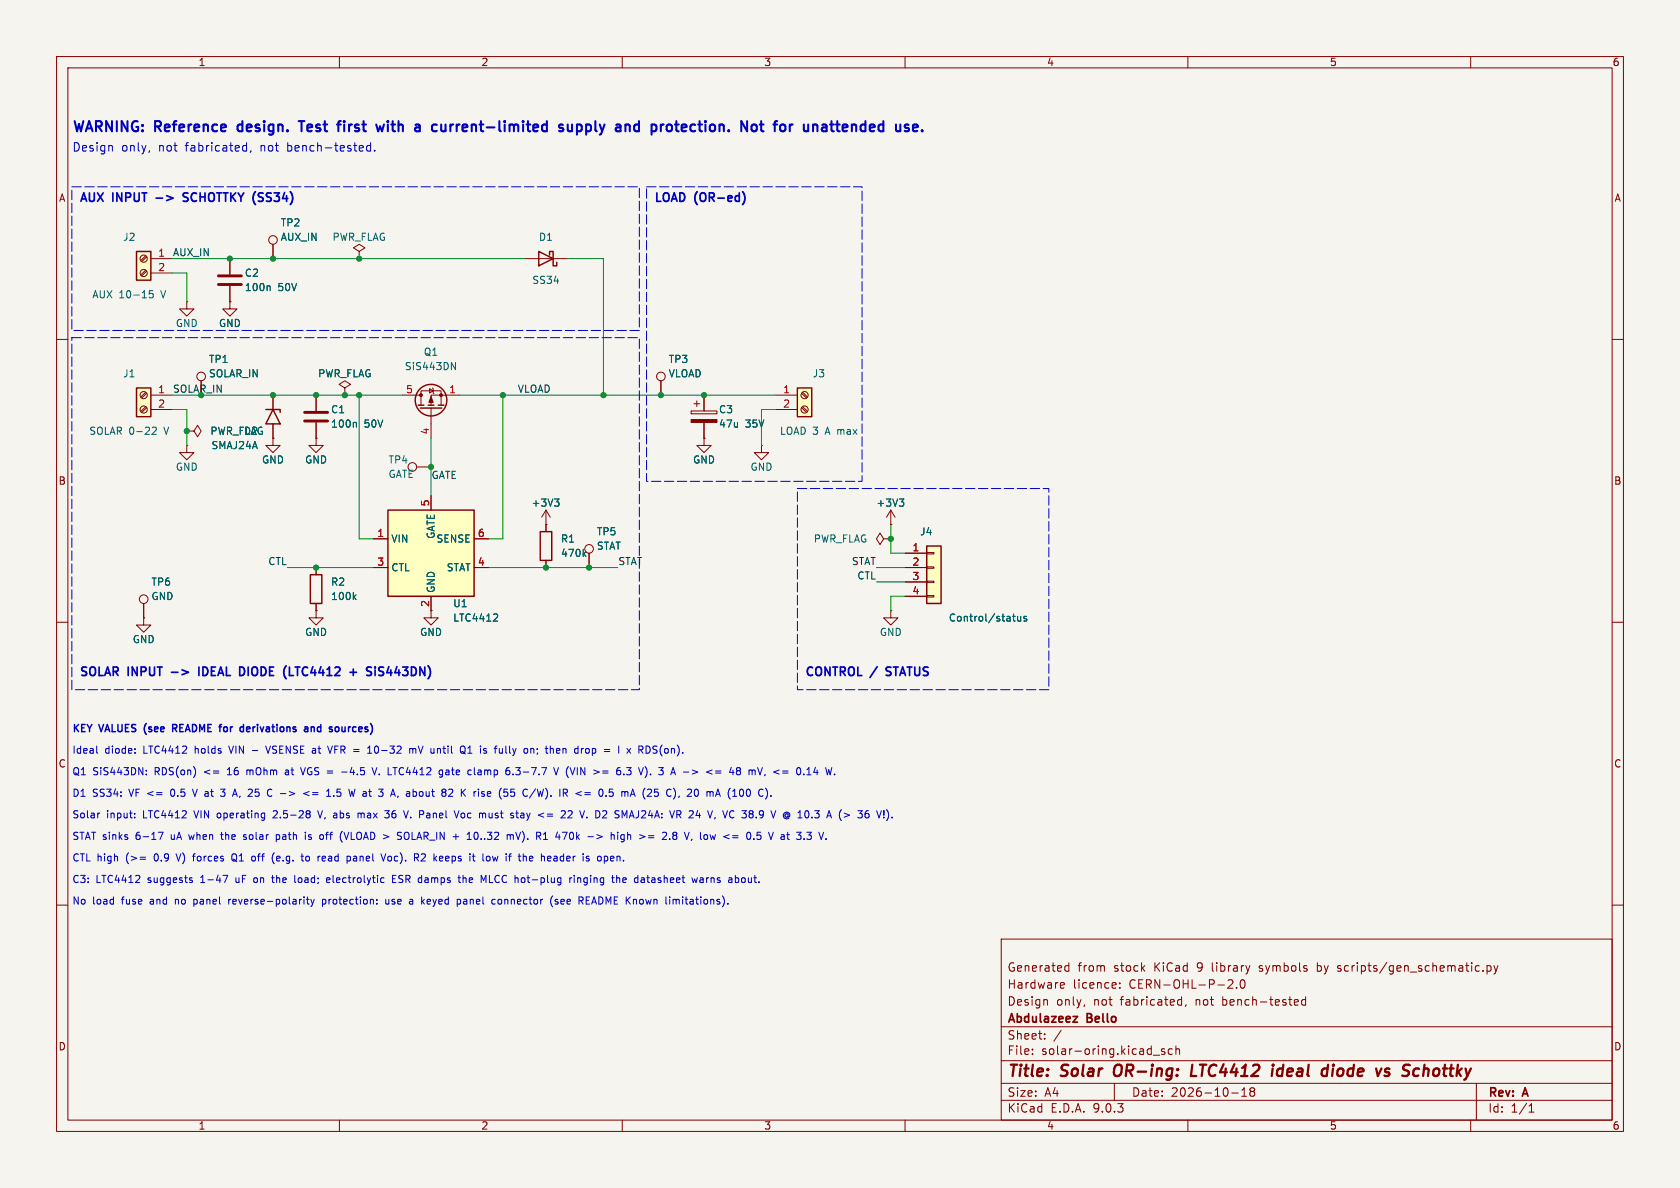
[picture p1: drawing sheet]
<svg xmlns="http://www.w3.org/2000/svg" width="297mm" height="210mm" viewBox="0 0 297 210" stroke-linecap="round" stroke-linejoin="round" font-family="sans-serif">
<path d="M0 0h297v210h-297z" fill="#f5f4ef" stroke="#f5f4ef" stroke-width=".18"/>
<g fill="none" stroke="#840000" stroke-width=".18">
<path d="M10 10h277v190h-277zM12 12h273v186h-273zM60 10v2M110 10v2M160 10v2M210 10v2M260 10v2M92.7 45.7h7.6M10 60h2M55.9 69.9v2.7M55.9 74.7v2.8M61 68.6l1-.7-1-.6-1.1 .6 1.1 .7v1.3"/>
<path d="M61 69.9h.1M122.2 72.6h4.5v.6h-4.5zM122.7 71.4h1M123.2 70.9v1M124.5 69.9v2.7M124.5 74.7v2.8M285 60h2M73.7 82.6h2.5M10 110h2M285 110h2M10 160h2M177 166h108v32h-108z"/>
<path d="M185 176.7l.2 .2v.8M187.7 173.7l.4 .1 .1 .3-.7 .1M188.1 174.6l-.4 .1M188.4 171.6h.6M188.4 170.8h.6M189 170.2v1.5M191.7 177.6v.2M197.2 173.8l.1 .3-.7 .1M198 174.6v.1M198 173.8v.1M208.5 176.7l.4 .1M208.9 176.2v1.5"/>
<path d="M208.9 177.6l-.4 .1M209.7 177.6l-.2 .3M217.1 173.3l.6-.1 .2 .1 .1 .3-1 1.1h1M218.6 174.6v.1M219.4 173.3l.2-.1a.81 .81 0 0 1 .6 .6 .81 .81 0 0 1-.3 .8l-.2 .1a.81 .81 0 0 1-.3-1.4zM229 176.7l.5 .1v.3l-.7 .1M229.5 177.6l-.5 .1M230.8 176.8l-.4-.1-.3 .3v.4l.1 .2h.6M230.8 176.2v1.5M232.9 170.2v1.5M232.9 171.6l.1 .1M233 170.7l-.1 .1"/>
<path d="M236.5 171.6l.4 .1M236.7 170.7l-.2 .2 .2 .3M261.4 170.7l.1 .1M261.5 171.6l-.1 .1M262.2 171.6v.1M262.9 170.8l.4-.1 .3 .3v.4l-.1 .2h-.6M262.9 170.7v1.5M264.1 170.7l.4 1M264.5 171.7l-.2 .4-.2 .1M264.8 170.7l-.3 1M285 160h2M60 198v2"/>
<path d="M110 198v2M160 198v2M177 194.5h108M177 191.5h108M177 187.5h108M177 181.5h108M182.5 186.3v.1M182.5 185.5v.1M184.7 183.6v.1M184.7 182.8v.1M187.6 182.1l-1.3 2M197 191.5v3"/>
<path d="M203.9 186.5h1.1M205.9 185.5l-.4-.1-.2 .2 .1 .2 .5 .2v.3h-.6M207.2 185.5l-.4-.1-.3 .3v.4l.2 .2h.5M207.9 185.5l.2-.1 .4 .1v.9M207.9 184.9v1.5M210 198v2M217.7 193.2h1.2M219.5 193.8h.9M219.5 192.7l.5-.4v1.5M221.2 192.9l-.2 .3v.5l.2 .1 .5-.1 .1-.2-.1-.4-.2-.2M221.2 192.9l-.2-.2 .2-.4 .5 .1 .1 .2-.3 .3M221.2 192.9h.3"/>
<path d="M260 198v2M261 191.5v6.5M270.3 196.6h.9M270.3 195.5l.4-.4v1.5"/>
<circle cx="72.9" cy="82.5" r=".76"/>
</g>
<g fill="none" stroke="#840000" stroke-width=".4">
<path d="M197.1 188.5a1.5 1.5 0 0 0 0 1.6M210.8 188.2l-.3 2h1M225 188.9l-.2 1.3M225.1 188.2l-.1 .1 .1 .1M225.1 188.2l.1 .1-.1 .1M225.1 188.2v.2M226.6 188.9a.66 .66 0 0 0-.8 .4l-.1 .5 .2 .3 .2 .1 .5-.1M235.7 188.9l-.2 1.3M235.7 188.2v.2M235.7 188.2l-.1 .1 .1 .1M235.7 188.2l.1 .1-.1 .1M245.2 188.9l.4 .1"/>
<path d="M245.4 189.5l.2 .1v.3l-.3 .3M249.3 188.3a.85 .85 0 0 0-1.1 .1l-.1 .2M251.8 188.2l-.2 2M252.3 188.9l-.6 .2"/>
</g>
<path d="M189.7 179.7h.8l-.8 1h.8" fill="none" stroke="#840000" stroke-width=".3"/>
<path d="M53.8 72.9h4.1M53.8 74.4h4.1" fill="none" stroke="#840000" stroke-width=".51"/>
<path d="M62.8 74.7l.2 .1v.7" fill="none" stroke="#006464" stroke-width=".18"/>
<path d="M122.2 74.2h4.5v.5h-4.5z" fill="#840000" stroke="#840000" stroke-width=".18"/>
<path d="M95.2 44.5l2.6 1.2-2.6 1.3zM97.2 45.1v-.6h.6v2.5h.6v-.6" fill="none" stroke="#840000" stroke-width=".25"/>
<path d="M163.8 96.5h2.6v10.2h-2.6z" fill="#ffffc2"/>
<path d="M163.8 96.5h2.6v10.2h-2.6z" fill="none" stroke="#840000" stroke-width=".25"/>
<path d="M157.5 92.7h.1M157.5 90.2l-.8 1.2M157.5 90.2l.7 1.2M157.5 90.2v2.5M160 97.8h3.8M163.8 97.7h1.3v.2h-1.3zM160 100.3h3.8M160 102.9h3.8M160 105.4h3.8M163.8 100.2h1.3v.3h-1.3zM163.8 102.7h1.3v.3h-1.3zM163.8 105.3h1.3v.2h-1.3z" fill="none" stroke="#840000" stroke-width=".18"/>
<path d="M159 88.2h.8l-.4 .5M159.5 88.7l.3 .2v.3l-.3 .3M179 109h.5M179.2 108.5v1.1l.3 .2M179.9 109l.1 .7 .3 .1 .2-.1M180.5 109v.8M181.5 109h-.3l-.2 .1 .1 .2 .4 .1v.3h-.5" fill="none" stroke="#006464" stroke-width=".18"/>
<path d="M24.1 44.5h2.6v5h-2.6z" fill="#ffffc2"/>
<path d="M24.1 44.5h2.6v5h-2.6zM47 72.4h2.5v.5M48.3 72.4l1.2 2.5h-2.5zM95.5 94h2v5.1h-2z" fill="none" stroke="#840000" stroke-width=".25"/>
<g fill="none" stroke="#840000" stroke-width=".18">
<path d="M25.8 45.2l-.9 .9M25.8 47.8l-.9 .8M25.9 45.4l-.8 .8M25.9 47.9l-.8 .9M26.7 45.7h3.8M26.7 48.3h3.8M33 53.3v1.3h1.3l-1.3 1.3-1.3-1.3h1.3M33 53.3h.1M40.6 53.3v1.3h1.3l-1.3 1.3-1.2-1.3h1.2M40.6 53.3h.1M40.6 45.7v2.8M40.6 50.5v2.8"/>
<path d="M33 76.2h1.3l.6-1 .7 1-.7 1-.6-1M33 76.2h.1M33 78.7v1.3h1.3l-1.3 1.3-1.3-1.3h1.3M33 78.7h.1M35.6 67.3v2.6M48.3 77.5v1.2h1.2l-1.2 1.3-1.3-1.3h1.3M48.3 77.5h.1M48.3 69.9v2.5M48.3 74.9v2.6M55.9 77.5v1.2h1.2l-1.2 1.3-1.3-1.3h1.3M55.9 77.5h.1M124.5 77.5v1.2h1.2l-1.2 1.3-1.3-1.3h1.3"/>
<path d="M124.5 77.5h.1M134.6 78.7v1.3h1.3l-1.3 1.3-1.3-1.3h1.3M134.6 78.7h.1M96.5 92.7v1.3M96.5 99.1v1.2M104.1 97.8v2.5M156.2 95.3l-.6-1.1-.7 1.1 .7 1 .6-1h1.3M157.5 95.3h.1M25.4 109.2v1.3h1.3l-1.3 1.3-1.3-1.3h1.3M25.4 109.2h.1M25.4 106.7v2.5M157.5 108v1.2h1.2l-1.2 1.3-1.3-1.3h1.3"/>
<path d="M157.5 108h.1"/>
<circle cx="25.4" cy="45.7" r=".63"/>
<circle cx="25.4" cy="48.3" r=".63"/>
<circle cx="35.6" cy="66.5" r=".76"/>
<circle cx="104.1" cy="97" r=".76"/>
<circle cx="25.4" cy="105.9" r=".76"/>
</g>
<path d="M27 51.4h-.6v.6l.1-.1h.5l.1 .2-.1 .4-.1 .1-.5-.1M47.6 50.5l.2 .2v.7M103.2 97.9l.4 .5M103.6 97.5l-.5 .5" fill="none" stroke="#006464" stroke-width=".18"/>
<path d="M38.6 48.8h4.1M38.6 50.3h4.1" fill="none" stroke="#840000" stroke-width=".51"/>
<path d="M24.1 68.6h2.6v5.1h-2.6z" fill="#ffffc2"/>
<path d="M24.1 68.6h2.6v5.1h-2.6z" fill="none" stroke="#840000" stroke-width=".25"/>
<g fill="none" stroke="#840000" stroke-width=".18">
<path d="M25.8 69.3l-.9 .9M25.8 71.9l-.9 .8M25.9 69.5l-.8 .9M25.9 72.1l-.8 .8M26.7 69.9h3.8M26.7 72.4h3.8"/>
<circle cx="25.4" cy="72.4" r=".63"/>
<circle cx="25.4" cy="69.8" r=".63"/>
</g>
<path d="M26.9 75.6l.5-.1 .2 .4-.7 .9h.7" fill="none" stroke="#006464" stroke-width=".18"/>
<path d="M141 68.6h2.5v5.1h-2.5z" fill="#ffffc2"/>
<path d="M141 68.6h2.5v5.1h-2.5z" fill="none" stroke="#840000" stroke-width=".25"/>
<g fill="none" stroke="#840000" stroke-width=".18">
<path d="M137.2 69.9h3.8M137.2 72.4h3.8M141.7 69.5l.9 .9M141.7 72.1l.9 .8M141.9 69.3l.8 .9M141.9 71.9l.8 .8M55.9 108v1.2h1.2l-1.2 1.3-1.3-1.3h1.3M55.9 108h.1"/>
<circle cx="142.2" cy="69.8" r=".63"/>
<circle cx="142.2" cy="72.4" r=".63"/>
</g>
<path d="M68.6 90.2h15.2v15.2h-15.2z" fill="#ffffc2"/>
<g fill="none" stroke="#840000" stroke-width=".25">
<path d="M73.9 71.6h1M74.3 72.1h3.8M75.7 71.6h1M77.5 71.6h1M68.6 90.2h15.2v15.2h-15.2zM54.9 101.6h2v5.1h-2z"/>
<circle cx="76.2" cy="70.7" r="2.79"/>
</g>
<g fill="none" stroke="#840000" stroke-width=".18">
<path d="M40.6 53.3h.1M40.6 45.7v2.8M40.6 50.5v2.8M48.3 43.2v2.5M63.5 44.5l1-.7-1-.6-1 .6 1 .7v1.2M63.5 45.7h.1M33 76.2h.1M35.6 67.3v2.6M48.3 77.5h.1M48.3 69.9v2.5M48.3 74.9v2.6M55.9 77.5h.1"/>
<path d="M55.9 69.9v2.7M55.9 74.7v2.8M61 69.9h.1M71.1 69.9h3.3M74.4 71.6v-2.5h3.6v2.5M75.9 68.7l.7 .4-.7 .4zM76.2 72.1v5.4M76.5 68.6l.1 .1v.8l.1 .1M81.3 69.9h-5.1v1.7M116.8 67.3v2.6M124.5 77.5h.1M124.5 69.9v2.7"/>
<path d="M124.5 74.7v2.8M66 95.3h2.6M76.2 87.6v2.6M83.8 95.3h2.6M96.5 92.7h.1M96.5 90.2l-.7 1.2M96.5 90.2l.8 1.2M96.5 90.2v3.8M96.5 99.1v1.2M104.1 97.8v2.5M157.5 92.7h.1M160 97.8h3.8"/>
<path d="M25.4 109.2h.1M25.4 106.7v2.5M55.9 108h.1M55.9 100.3v1.3M55.9 106.7v1.3M66 100.3h2.6M76.2 105.4v3.8h1.3l-1.3 1.3-1.3-1.3h1.3M83.8 100.3h2.6M160 100.3h3.8M160 102.9h3.8M160 105.4h3.8"/>
<circle cx="48.3" cy="42.4" r=".76"/>
<circle cx="116.8" cy="66.5" r=".76"/>
</g>
<g fill="none" stroke="#006464" stroke-width=".18">
<path d="M47.6 50.5l.2 .2v.7M62.8 74.7l.2 .1v.7M79.8 64.1l.7 1.2v-1.2M98 88.2h.8l-.4 .5M98.6 88.7l.2 .2v.3l-.2 .3M103.2 97.9l.4 .5M103.6 97.5l-.5 .5M159 88.2h.8l-.4 .5M159.5 88.7l.3 .2v.3l-.3 .3M62.6 105.5l.3 .5M62.9 105.1l-.4 .5M87.7 108.5l.3 .3-.1 .3-.7 .7h.8"/>
<path d="M179 109h.5M179.2 108.5v1.1l.3 .2M179.9 109l.1 .7 .3 .1 .2-.1M180.5 109v.8M181.5 109h-.3l-.2 .1 .1 .2 .4 .1v.3h-.5"/>
</g>
<g fill="#840000" stroke="#840000" stroke-width=".18">
<path d="M76.2 70.1l.4 1h-.8z"/>
<circle cx="74.4" cy="69.8" r=".25"/>
<circle cx="78" cy="69.8" r=".25"/>
</g>
<g fill="none" stroke="#009600" stroke-width=".18">
<path d="M30.5 45.7h62.2M30.5 48.3h2.5v5M100.3 45.7h6.4v24.2M30.5 69.9h40.6M30.5 72.4h2.5v6.3M63.5 69.9v25.4h2.5M76.2 77.5v10.1M81.3 69.9h55.9M88.9 69.9v25.4h-2.5M137.2 72.4h-2.6v6.3M157.5 92.7v5.1h2.5M50.8 100.3h15.2"/>
<path d="M86.4 100.3h22.8M154.9 100.3h5.1M154.9 102.9h5.1M160 105.4h-2.5v2.6"/>
</g>
<g fill="none" stroke="#0000c2" stroke-width=".3">
<path d="M14.3 35.6l.5-1.5 .5 1.5M15.8 34.1v1.2M16.7 34.1v1.2M17.2 34.1l1 1.5M18.2 34.1l-1 1.5M20 34.1v1.5M21.5 34.1v1.5l-.8-1.5v1.5M23 34.2l-.2-.1h-.6v1.5M23.7 34.1v1.2M24.6 34.1v1.2M25.1 34.1h.9M25.5 34.1v1.5"/>
<path d="M29.5 34.6l1.1 .4M32.4 35.5h.7M33.2 34.2l-.5-.1-.3 .3 .1 .3 .6 .3M34.7 34.2a.54 .54 0 0 0-.7 .1M35.4 34.1v1.5M36.2 34.1v1.5M37 34.3a.51 .51 0 0 1 .8 0M38.3 34.1h.9M38.7 34.1v1.5M39.5 34.1h.8M39.9 34.1v1.5M40.8 34.1v1.5"/>
<path d="M41.7 34.1l-.9 .9M42.1 34.1l.5 .8 .5-.8M45.2 33.9l-.3 .4M46.5 34.2l-.5-.1-.3 .1M48 34.2l-.6-.1-.2 .1M48.5 34.1h.9l-.5 .6M50.3 34l-.3 1.1M51.3 33.9l.3 .4M116.1 34.1v1.5M117.3 34.3a.51 .51 0 0 1 .9 0M118.7 35.6l.5-1.5 .5 1.5M120.9 34.3l-.3-.2h-.4v1.5"/>
<path d="M123.3 33.9l-.3 .4M123.8 34.3a.51 .51 0 0 1 .9 0M126.2 34.2l-.2-.1h-.6v1.5M130.7 34.1v1.5M131.3 33.9a1.72 1.72 0 0 1 0 2.3M15.3 118l-.6-.1-.2 .2M16 118.1a.51 .51 0 0 1 .8 0M17.5 117.9v1.5M18.5 119.4l.5-1.5 .5 1.5M20.8 118.1l-.2-.2h-.6v1.5M22.7 117.9v1.5M24.2 117.9v1.5l-.8-1.5v1.5"/>
<path d="M25.7 118.1l-.2-.2h-.5v1.5M26.5 117.9v1.2M27.3 117.9v1.2M27.8 117.9h.9M28.2 117.9v1.5M32.2 118.4l1.1 .4M35.2 117.9v1.5M36.6 118.1l-.4-.2h-.3v1.5M38.1 117.9h-.7v1.5M38.5 119.4l.5-1.5 .5 1.5M40 117.9v1.5M43.1 118.1l-.4-.2h-.3v1.5"/>
<path d="M43.9 117.9v1.5M44.6 118.1a.51 .51 0 0 1 .9 0M46.9 118.1l-.4-.2h-.3v1.5M48.4 117.9h-.7v1.5M50.6 117.7l-.3 .4M51.2 117.9v1.5h.7M52.2 117.9h.8M52.6 117.9v1.5M54.4 118.1l-.1-.1a.54 .54 0 0 0-.7 .1M55.3 117.8l-.3 1.1M56.7 117.8l-.3 1.1M58.1 118.1l.1-.2v1.5"/>
<path d="M59.2 118.1l.3-.2 .5 .2M61.9 118.8h1.1M65.7 118h-.7l-.2 .2 .1 .3M66.3 117.9v.2M66.3 118.4v1M67.8 118l-.6-.1-.2 .2v.4l.7 .3 .1 .3-.3 .3-.5-.1M68.7 117.8l-.3 1.1M70.2 117.8l-.4 1.1M71.2 117.9h.9l-.5 .6M73.5 118.1l-.4-.2h-.4v1.5M75.1 117.9v1.5l-.9-1.5v1.5M75.7 117.7l.3 .4"/>
<path d="M143.7 118.1l-.1-.1a.54 .54 0 0 0-.7 .1M144.3 118.1a.51 .51 0 0 1 .9 0M146.7 117.9v1.5l-.8-1.5v1.5M147.2 117.9h.9M147.7 117.9v1.5M149.4 118.1l-.2-.2h-.6v1.5M150.1 118.1a.51 .51 0 0 1 .8 0M151.7 117.9v1.5M155.1 117.8l-1.3 2M156.7 119.3l.2 .1M157.5 118h-.7l-.1 .2v.3M157.9 117.9h.9"/>
<path d="M158.4 117.9v1.5M159.1 119.4l.5-1.5 .5 1.5M160.4 117.9h.8M160.8 117.9v1.5M161.7 117.9v1.2M162.6 117.9v1.2M164.1 118l-.6-.1-.2 .2"/>
</g>
<g fill="none" stroke="#0000c2" stroke-width=".18">
<path d="M19.7 25.7l.2 .2v.8M26.4 26.6v.3M43.2 25.7l.4 .1M43.6 25.2v1.5M43.6 26.6l-.4 .1M44.4 26.6l-.2 .3M65.5 25.8l-.4-.1-.3 .3v.4l.1 .2h.6M65.5 25.2v1.5M66.2 26.6v.1M17.1 131.9v1.1l.2 .2M23.9 133v.2M23.9 132.4v.1"/>
<path d="M25.9 136.8v.2M25.9 136.2v.1M34 139.5l.5 1.3M39 139.5h.8l-.5 .5h.4M40.2 137h.7M40.3 136l-.1 .1M40.4 131.9l.5 1.3M41.5 139.5l.4 1.3M43.6 136.1v.9M43.8 136.1l-.2 .1M44.6 132.7h1M47 131.9l.4 1.3"/>
<path d="M47.8 139.5l.3 .1M50.8 136.1l-.3 .1M50.9 136.5h-.3l-.2 .2 .1 .2 .4 .1M53.1 135.7l.5 1.3 .4-1.3M54.6 139.9l-.9 .4 .9 .4M57.9 131.9l.4 1.3 .5-1.3M58 139.7l.1-.2v1.3M59.6 139.5v.5M60.4 136.5h1M65 133.2h.7M65.8 135.7l.4 1.3 .4-1.3M66.3 132.1v.8"/>
<path d="M67 136.8v.2M69.5 139.5l-.5 1.3M72.4 132.3v.9M72.4 132.4l.4-.1 .2 .2M73 132.5l.2-.2 .3 .1v.8M73 132.5v.7M77.4 132.4h.4M79.2 136.1l-.4 .1M79.3 136.5h-.3l-.2 .2v.2l.5 .1M81.9 132.9l.4 .4M81.9 131.9h.1a.81 .81 0 0 1-.1 1.3M82.7 133.2h.7"/>
<path d="M82.7 132.2l.4-.3v1.3M83.9 135.7v1.1l.1 .2M84 139.9h.2M84.6 139.5v.1M84.6 139.9v.9M89.4 131.9v1.1l.2 .2M90.7 136.8v.2M91.2 136.8l.5 .2M91.2 135.7h.8M93.9 132.4h.4l.1 .8M95 133.3h-.1M95 132.4v.1"/>
<path d="M96.1 139.5l-.3 1.3-.3-.9-.2 .9M96.6 131.9v1.1M97.3 131.9v1.3M97.9 135.7l.4 1.3 .4-1.3M98.4 133.1h.5M98.4 132.4l.4-.1 .2 .3-.6 .1M100.2 136.1v.8M102.8 139.9l-1 .4 1 .4M103.5 132.5l.3-.2 .3 .1 .1 .1-.1 .6-.3 .1-.3-.3M106.5 136.3h1M106.5 136.7h1M106.5 139.7l-.2-.2a.69 .69 0 0 0-.3 1.2"/>
<path d="M108.4 139.5h-.7v.6M109.4 131.9v1.3M109.6 135.7l-.3 .1-.2 .2M109.9 139.9v.9M110.3 139.9l-.4 .1M110.8 135.7h.8l-.5 .5 .4 .1v.5l-.2 .2-.5-.2M114 139.3l-.2 .4M114.5 139.6h.1M114.8 132.1l-.6-.2v1.3M116.2 131.9h-.5l-.3 .2M118.1 139.6h.5M118.7 136.6h.6"/>
<path d="M119 135.7l.4 1.3M122 139.5l.3 .2-.1 .3-.7 .8h.8M122.9 139.6l-.2 .4 .2 .7M126.5 136.3h1M126.5 136.7h1M126.9 139.5l-.4 1.3M129.3 135.6l-.3 .9M129.8 139.7l.1-.2v1.3M130.2 135.9l.2-.2h.3l.2 .2M132.4 136.2l.4-.1 .2 .2M132.4 136.1v.9M134.4 139.6l-.3 .4"/>
<path d="M141.5 135.9l-.2-.2a.72 .72 0 0 0-.2 1.3M142.9 135.9l.1-.2v1.3M144.2 135.6l-.3 .9h.7M144.5 136.1v.9M17.6 143.7l-.2 .1M23.8 144.5v.1M23.8 143.8v.1M24.8 151.5h.9M24.8 151.9h.9M28 147.1h.8l-.5 1.3M31.1 150.9l.4 1.3M33.8 155.6l.2 .2-.2 .2"/>
<path d="M33.8 155.2h.2M34 151.4h.5M34.3 159v1.2M34.3 159.8h.1M34.3 151l-.1 1.2M34.4 159h-.1M39 147.5h.5M39 140.7h.7M39.2 147.1v1.2M39.4 154.7h.9l-.6 1.3M40.4 159v.8M40.8 159l-.4 .2"/>
<path d="M41.2 140.4h.6M41.2 151.9h.1M41.5 150.9a.43 .43 0 0 0-.5 .5v.4a.43 .43 0 0 0 .5 .4M43 148.3l.4 .1M43.4 147.5l-.4 .2 .1 .2 .3 .1M45 155.2l-.1 .2 .1 .6M45 151.4h-.3l-.2 .2v.5l.2 .1 .3-.1M46.7 143.7l.1 .1M46.8 143.7l-.1 1.2M46.8 144.5l-.1 .1M48 155.2h.5M48.1 140.7l-.3 .1"/>
<path d="M48.1 151.8l.4 .9M48.2 154.7v1.1l.3 .2M48.5 143.3l-.2 .1M48.5 150.8l-.4 .8M48.8 147.6l.4-.1 .2 .2M48.8 147.5v1.3M49 143.9l-.8 .7h.8M49.4 148.3l-.2 .1-.4-.1M52.1 154.7v1.1l.2 .2M53.2 151.4h.5M53.4 150.9v1.1l.3 .2M54 147.1v.1"/>
<path d="M54 147.5v.9M54.2 159h.4M54.3 151.4l-.3 .2v.4l.3 .2M54.3 158.6v1l.3 .2M54.3 143.3h.3l.2 .3-.2 .3M54.3 143.9h.3M54.5 148.3l.4 .1M54.6 143.9l.2 .2v.2l-.1 .2-.4 .1M54.7 147.5l-.2 .2 .2 .3M55 159l.3 .8M55.3 159.8l-.3 .4M55.6 159l-.3 .8"/>
<path d="M56.2 143.3l.4 1.3M56.9 147.5l.3 .3v.4l-.3 .2M57 159h.4l.2 .1M57 159v1.2M57.4 151.4h-.3l-.2 .1 .1 .6 .4 .1M57.6 159.7l-.2 .1h-.4M57.6 151.7l-.7 .1M57.7 155.6l.6-.1v-.3h-.4l-.2 .1 .1 .7h.5M57.7 140.8h.8M59 140.7v.1M59.5 140.7h.1M60.8 147.1l.4 1.3 .5-1.3"/>
<path d="M61.9 151.5v.6M62.9 151.4h-.4M62.9 151.7h-.3l-.1 .2v.2l.4 .1M63.4 143.8l.3-.1 .1 .2M63.8 143.9v.7M64 143.7l-.2 .2M68 143.3h.8l-.4 .5 .3 .1 .1 .4-.2 .3h-.4M68.2 159l.1 .8h.3l.1-.1M68.2 150.9l-.4 1.3M68.7 159v.8M69.1 151.4h-.3l-.2 .2v.5l.2 .1 .3-.1M69.2 140.4h.6"/>
<path d="M69.4 155.3h.4M70 154.7h-.6v1.3h.6M72 147.1a.43 .43 0 0 0-.5 .4v.5a.43 .43 0 0 0 .5 .4M72.2 143.3l-.4 1.3M72.6 144.5v.1M72.8 159l.2 .2v.6M73 159.8h-.5M73 159.3h-.5M74.5 158.6v1.2M75.1 151l-.4-.1-.2 .2M75.2 151.5l-.8 .7h.8M75.7 159l-.2 .2v.4l.2 .2"/>
<path d="M76.1 159.3l-.6 .1M81.1 143.3l-.4 1.3M81.4 159.1v.6M81.9 155.3l.3-.1 .2 .1M81.9 154.7v1.3M82 143.8l-.3-.1-.2 .3 .1 .5 .1 .1 .3-.1M82.3 159h-.3M82.4 159.3h-.3l-.2 .2 .1 .3h.4M82.8 147.3l.2-.2v1.3M83.9 147.2l.2-.1a.68 .68 0 0 1 .4 .7 .68 .68 0 0 1-.4 .6l-.2-.1M86.5 143.7v.8M86.5 154.7v1.3h.6"/>
<path d="M87.1 151.4l.2 .8 .2-.6 .3 .6M87.4 159h.1M87.5 159.8h-.1M88.6 159h-.3l-.3 .2 .1 .5 .2 .1h.3M90.4 147.5l.4 .2v.7M91.2 143.7h.5M91.2 147.1l.4 1.3 .4-1.3M91.4 144.5l.3 .1M91.6 151.4h.5M91.8 150.9v1.1l.3 .2M92.4 143.7l-.3 .1M92.5 144.1h-.3l-.2 .2 .1 .2 .4 .1"/>
<path d="M93.8 151.4h.3l.1 .3-.6 .1M94.1 152.1l-.3 .1M96.1 148.4h.7M96.7 143.9h1M96.7 144.3h1M97.4 159.8l.3 .5M97.7 158.4l-.3 .5M97.9 151.4h.5l.1 .8M97.9 152.1h.6M98.5 151.7l-.6 .1M98.6 159h-.3l-.2 .2 .1 .1 .4 .2v.3h-.5M99.2 143.4l.5-.1 .2 .3"/>
<path d="M99.4 147.1h.8l-.5 1.3M100.4 143.4l.5-.1 .3 .4-.8 .9h.8M100.7 155.2v.8M100.8 147.2l-.1 .4 .1 .7M101.1 155.2l-.4 .2M101.5 154.7v.2M101.5 155.2v.8M102.1 155.3l.2-.1h.3l.1 .8M102.1 155.2v.8M103.6 159.2h.5M104.2 158.6h-.6v1.2h.6M105.5 147.5l1 .4-1 .4"/>
<path d="M106.3 151.6l-.2-.2h-.3l-.2 .2 .2 .5 .3 .1 .2-.2M108 147.1v1.3M109 155.3l.2-.1h.3l.1 .8M109 154.7v1.3M109.2 147.1v.1M110.3 147.6l-.3-.1-.3 .3 .2 .5h.4M110.3 147.5v1.1l-.2 .2h-.3M110.5 155.2h-.2l-.2 .1 .1 .7h.3M110.7 155.5l-.6 .1M111 147.1v1.3M111 147.6v.1M111.3 144.6l.4-1.3 .4 1.3"/>
<path d="M111.4 144.2h.6M113.8 140.9l.2 .4M114.3 155.2h.5M114.6 147.7h1M114.6 148.1h1M115.1 140l-.7 .8h.8M117.1 147.2l.5-.1 .2 .3M118.1 140.7h.5M118.9 147.4l.3-.3 .3 .1 .2 .2-.3 .3M119.2 159l.3 .2M119.2 147.7h.2M119.4 147.7l.3 .2v.3l-.2 .1-.3 .1"/>
<path d="M119.5 159.2l.2-.2 .4 .2M119.5 159.2v.6M123.8 155.2h.5v.8M124.3 155.5h-.4l-.2 .2 .2 .3h.4M124.7 147.5l-.3 .3v.4l.3 .2M126.6 140.4h.6M128.6 143.3l-.4 1.3M129.5 140.8h.7M130 154.7v1.3M131.6 155.2h-.3l-.2 .2 .1 .5 .1 .1h.3M132.1 147.4l.2-.3 .4 .3M134.1 140.2l.3 .5"/>
<path d="M134.5 147.1h-.6l-.1 .6M135.9 147.1l.4 1.3M145.6 147.1l-.4 1.3M156.2 144.5v.1M156.2 143.3v.8M156.7 143.1l.2 .3M156.9 144.8l-.2 .3"/>
</g>
<g fill="none" stroke="#0000c2" stroke-width=".25">
<path d="M13.2 128.1v1.2M13.9 128.1l-.7 .7M15 128.1h-.6v1.2M15.4 128.1l.4 .6 .5-.6M17.5 128.1l.4 1.2 .4-1.2M18.6 129.3l.4-1.2 .4 1.2M19.8 128.1v1.2M20.8 128.1v1M21.6 128.1v1M22.8 128.1h-.6v1.2M24 128.1h-.5l-.2 .1M25.9 127.9l-.3 .3"/>
<path d="M30.8 128.7l.5 .6M31.1 128.7h-.6M31.2 128.2l-.7-.1v1.2M32.4 128.1h-.6v1.2M32.8 129.3l.4-1.2 .4 1.2M34.6 128.2l-.6-.1v1.2M35.3 129.3v-1.2l.4 .9 .5-.9v1.2M37.4 128.1h-.6v1.2M39.2 128.1l-.3 .1M43 128.1v1.2M44 128.5h-.2l-.2 .2v.6h.4M44.2 128.8l-.6 .1"/>
<path d="M45.5 128.1v.1M48.2 128.1v1.1M49 128.1v.1M55 128.6l.2-.1 .3 .1 .1 .7M55 128.5v.8M56.7 128.1v1.2M60.5 128.5v.7l.3 .1M65.5 127.9l.2 .3"/>
</g>
<g fill="none" stroke="#0000c2" stroke-width=".36">
<path d="M13.2 21.4l.4 1.8M14.7 21.4l-.4 1.8M15.2 23.2l.6-1.8 .6 1.8M17.9 21.6l-.2-.2h-.7v1.8M19.8 21.4v1.8l-1-1.8v1.8M20.7 21.4v1.8M22.5 21.4v1.8l-1-1.8v1.8M24.3 21.5a.65 .65 0 0 0-.8 .2M28.4 21.6l-.3-.2h-.7v1.8M31.2 21.4l-.3 .1-.1 .2M42.1 22.2v.8M42.9 21.4v1.8"/>
<path d="M46.7 21.4v.2M52.8 21.4h1M53.3 21.4v1.8M57.4 21.4v1.5M60.3 21.4l-.4 .1-.1 .2M60.9 21.4v.2M60.9 22v1.2M64.3 21.4v1.5M67.9 22l-.4 1.2M68.6 21.4v.2M68.6 22v1.2M69.4 21.4v1.5"/>
<path d="M70.5 21.4v1.8M79.6 22v1.2M80.1 22l-.3 .1-.2 .2M85 21.4v1.5M88.3 21.4v1.5M89.2 21.4v.2M92.5 21.4v.2M93.3 21.4v1.5M96.7 21.4v1.8M99.1 22l.4 .1M99.1 22.6l.4 .1 .1 .2-.3 .3h-.3M100.4 22l.1 1.1a.49 .49 0 0 0 .6-.1"/>
<path d="M101.1 22v1.2M102 22.1l.5-.1 .4 .3v.6l-.2 .2h-.7M102 22v1.8M105.3 21.4v1.5M112.8 22l.2 .1M113 21.4v1.8M113 23.1l-.2 .1M119.3 22h.7M119.6 21.4v1.5M119.8 23.2h.2M121.1 22h-.3l-.3 .3 .1 .8 .5 .1M121.4 22.4l-.9 .2"/>
<path d="M123.7 21.4v1.5M124.7 21.4v.2M132.1 21.4v1.8l-1-1.8v1.8M134.6 21.4v1.5M136.7 22h.7M137.4 21.4l-.3 .1-.1 .2v1.5M143.7 22v1.2M144.3 22l-.6 .2M147 21.4v1.5M148 21.4v1.5M149.1 22.1l.5-.1 .1 .1 .1 .3-.8 .2M149.1 23.1h.6"/>
<path d="M153 21.4v1.8M156.2 21.4v1.8"/>
</g>
<path d="M12.7 33h100.3v25.4h-100.3zM114.3 33h38.1v52.1h-38.1zM12.7 59.7h100.3v62.2h-100.3zM141 86.4h44.4v35.5h-44.4z" fill="none" stroke="#0000c2" stroke-width=".18" stroke-dasharray="1.7 .6"/>
<g fill="#009600" stroke="#009600" stroke-width=".18">
<circle cx="157.5" cy="95.3" r=".46"/>
<circle cx="124.5" cy="69.9" r=".46"/>
<circle cx="116.8" cy="69.9" r=".46"/>
<circle cx="96.5" cy="100.3" r=".46"/>
<circle cx="88.9" cy="69.9" r=".46"/>
<circle cx="104.1" cy="100.3" r=".46"/>
<circle cx="48.3" cy="45.7" r=".46"/>
<circle cx="63.5" cy="45.7" r=".46"/>
<circle cx="63.5" cy="69.9" r=".46"/>
<circle cx="40.6" cy="45.7" r=".46"/>
<circle cx="55.9" cy="69.9" r=".46"/>
<circle cx="48.3" cy="69.9" r=".46"/>
<circle cx="61" cy="69.9" r=".46"/>
<circle cx="33" cy="76.2" r=".46"/>
<circle cx="55.9" cy="100.3" r=".46"/>
<circle cx="106.7" cy="69.9" r=".46"/>
<circle cx="76.2" cy="82.6" r=".46"/>
</g>
<g font-size="2.8" fill="#840000">
<text x="178" y="190.9">Title:</text>
<text x="187.7" y="190.9">Solar</text>
<text x="197.8" y="190.9">OR-ing:</text>
<text x="212.2" y="190.9">LTC4412</text>
<text x="227.3" y="190.9">ideal</text>
<text x="237" y="190.9">diode</text>
<text x="247.4" y="190.9">vs</text>
<text x="252.8" y="190.9">Schottky</text>
</g>
<g font-size="2.5" fill="#0000c2">
<text x="12.7" y="24.2">WARNING: Reference</text>
<text x="42.9" y="24.2">design.</text>
<text x="54.5" y="24.2">Test</text>
<text x="62" y="24.2">first</text>
<text x="69.6" y="24.2">with</text>
<text x="77.1" y="24.2">a</text>
<text x="80.8" y="24.2">current-limited</text>
<text x="104" y="24.2">supply</text>
<text x="114.8" y="24.2">and</text>
<text x="121.7" y="24.2">protection.</text>
<text x="138.3" y="24.2">Not</text>
<text x="144.9" y="24.2">for</text>
<text x="150.8" y="24.2">unattended</text>
</g>
<g font-size="2.1" fill="#0000c2">
<text x="12.7" y="27.1">Design</text>
<text x="21.4" y="27.1">only,</text>
<text x="28.1" y="27.1">not</text>
<text x="33" y="27.1">fabricated,</text>
<text x="46.3" y="27.1">not</text>
<text x="51.2" y="27.1">bench-tested.</text>
<text x="14" y="36.4">AUX</text>
<text x="20" y="36.4">INPUT</text>
<text x="28.2" y="36.4">-&gt;</text>
<text x="33.7" y="36.4">SCHOTTKY (SS34)</text>
<text x="115.6" y="36.4">LOAD (OR-ed)</text>
<text x="14" y="120.3">SOLAR INPUT</text>
<text x="31" y="120.3">-&gt;</text>
<text x="36.4" y="120.3">IDEAL</text>
<text x="44.2" y="120.3">DIODE</text>
<text x="52.6" y="120.3">(LTC4412</text>
<text x="64.9" y="120.3">+</text>
<text x="68.5" y="120.3">SiS443DN)</text>
<text x="142.2" y="120.3">CONTROL</text>
<text x="157.4" y="120.3">STATUS</text>
</g>
<g font-size="2.1" fill="#840000">
<text x="178" y="172">Generated</text>
<text x="190.5" y="172">from</text>
<text x="197" y="172">stock</text>
<text x="204.2" y="172">KiCad</text>
<text x="211.9" y="172">9</text>
<text x="214.6" y="172">library</text>
<text x="223.2" y="172">symbols</text>
<text x="233.5" y="172">by</text>
<text x="237.3" y="172">scripts/gen_schematic.py</text>
<text x="178" y="178">Design</text>
<text x="178" y="175">Hardware</text>
<text x="186.7" y="178">only,</text>
<text x="189.7" y="175">licence:</text>
<text x="193.4" y="178">not</text>
<text x="198.3" y="178">fabricated,</text>
<text x="199.7" y="175">CERN-OHL-P-2.0</text>
<text x="211.6" y="178">not</text>
<text x="216.5" y="178">bench-tested</text>
<text x="178" y="184">Sheet:</text>
<text x="178" y="181.2">Abdulazeez</text>
<text x="192.2" y="181.2">Bello</text>
<text x="178" y="186.7">File:</text>
<text x="184.1" y="186.7">solar-oring.kicad_sch</text>
<text x="178" y="196.9">KiCad</text>
<text x="178" y="194.1">Size:</text>
<text x="184.7" y="194.1">A4</text>
<text x="185.7" y="196.9">E.D.A.</text>
<text x="193.3" y="196.9">9.0.3</text>
<text x="200" y="194.1">Date:</text>
<text x="207" y="194.1">2026-10-18</text>
<text x="263" y="194.3">Rev:</text>
<text x="263" y="196.9">Id:</text>
<text x="267.1" y="196.9">1/1</text>
<text x="269.4" y="194.3">A</text>
</g>
<g font-size="1.8" fill="#840000">
<text x="35" y="11.9">1</text>
<text x="85" y="11.9">2</text>
<text x="135" y="11.9">3</text>
<text x="185" y="11.9">4</text>
<text x="235" y="11.9">5</text>
<text x="285" y="11.9">6</text>
<text x="10.3" y="35.9">A</text>
<text x="285.3" y="35.9">A</text>
<text x="10.3" y="85.9">B</text>
<text x="285.3" y="85.9">B</text>
<text x="75.9" y="107.4" transform="rotate(-90 75.9 107.4)">2</text>
<text x="10.3" y="135.9">C</text>
<text x="285.3" y="135.9">C</text>
<text x="10.3" y="185.9">D</text>
<text x="285.3" y="185.9">D</text>
<text x="35" y="199.9">1</text>
<text x="85" y="199.9">2</text>
<text x="135" y="199.9">3</text>
<text x="185" y="199.9">4</text>
<text x="235" y="199.9">5</text>
<text x="285" y="199.9">6</text>
</g>
<g font-size="1.8" fill="#006464">
<text x="49.5" y="40.2">TP2</text>
<text x="21.7" y="42.8">J2</text>
<text x="49.5" y="42.8">AUX_IN</text>
<text x="58.7" y="42.8">PWR_FLAG</text>
<text x="95.2" y="42.8">D1</text>
<text x="16.2" y="52.9">AUX 10-15</text>
<text x="28.6" y="52.9">V</text>
<text x="43.2" y="49.1">C2</text>
<text x="43.2" y="51.7">100n</text>
<text x="49.1" y="51.7">50V</text>
<text x="94" y="50.4">SS34</text>
<text x="31" y="58">GND</text>
<text x="38.6" y="58">GND</text>
<text x="36.8" y="64.4">TP1</text>
<text x="71.5" y="65.6">SiS443DN</text>
<text x="74.8" y="63.1">Q1</text>
<text x="118.1" y="64.4">TP3</text>
<text x="21.7" y="66.9">J1</text>
<text x="36.8" y="66.9">SOLAR_IN</text>
<text x="56.1" y="66.9">PWR_FLAG</text>
<text x="118.1" y="66.9">VLOAD</text>
<text x="143.6" y="66.9">J3</text>
<text x="15.7" y="77.1">SOLAR 0-22</text>
<text x="29.2" y="77.1">V</text>
<text x="37.1" y="77.1">PWR_FLAG</text>
<text x="43" y="77.1">D2</text>
<text x="58.4" y="73.3">C1</text>
<text x="58.4" y="75.8">100n</text>
<text x="64.4" y="75.8">50V</text>
<text x="127" y="73.3">C3</text>
<text x="127" y="75.8">47u</text>
<text x="131.7" y="75.8">35V</text>
<text x="137.8" y="77.1">LOAD 3</text>
<text x="146.1" y="77.1">A max</text>
<text x="31" y="83.4">GND</text>
<text x="37.3" y="79.6">SMAJ24A</text>
<text x="46.2" y="82.1">GND</text>
<text x="53.8" y="82.1">GND</text>
<text x="68.6" y="82.1">TP4</text>
<text x="122.4" y="82.1">GND</text>
<text x="132.6" y="83.4">GND</text>
<text x="68.6" y="84.7">GATE</text>
<text x="93.9" y="89.8">+3V3</text>
<text x="154.8" y="89.8">+3V3</text>
<text x="77.1" y="95.4" transform="rotate(-90 77.1 95.4)">GATE</text>
<text x="105.4" y="94.8">TP5</text>
<text x="162.6" y="94.8">J4</text>
<text x="69.1" y="96.1">VIN</text>
<text x="69.1" y="101.2">CTL</text>
<text x="77.1" y="96.1">SENSE</text>
<text x="78.9" y="101.2">STAT</text>
<text x="99.1" y="96.1">R1</text>
<text x="99.1" y="98.7">470k</text>
<text x="105.4" y="97.4">STAT</text>
<text x="143.8" y="96.1">PWR_FLAG</text>
<text x="26.7" y="103.7">TP6</text>
<text x="26.7" y="106.3">GND</text>
<text x="58.4" y="103.7">R2</text>
<text x="58.4" y="106.3">100k</text>
<text x="77.1" y="104.9" transform="rotate(-90 77.1 104.9)">GND</text>
<text x="80" y="107.5">U1</text>
<text x="23.4" y="113.9">GND</text>
<text x="53.8" y="112.6">GND</text>
<text x="74.2" y="112.6">GND</text>
<text x="80" y="110.1">LTC4412</text>
<text x="155.4" y="112.6">GND</text>
<text x="167.6" y="110.1">Control/status</text>
</g>
<g font-size="1.8" fill="#a90000">
<text x="27.9" y="45.5">1</text>
<text x="27.9" y="48">2</text>
<text x="27.9" y="69.6">1</text>
<text x="71.7" y="69.6">5</text>
<text x="79.3" y="69.6">1</text>
<text x="138.4" y="69.6">1</text>
<text x="27.9" y="72.1">2</text>
<text x="75.9" y="76.9" transform="rotate(-90 75.9 76.9)">4</text>
<text x="138.4" y="72.1">2</text>
<text x="75.9" y="89.6" transform="rotate(-90 75.9 89.6)">5</text>
<text x="66.6" y="95">1</text>
<text x="84.4" y="95">6</text>
<text x="66.6" y="100.1">3</text>
<text x="84.4" y="100.1">4</text>
<text x="161.2" y="97.5">1</text>
<text x="161.2" y="100.1">2</text>
<text x="161.2" y="102.6">3</text>
<text x="161.2" y="105.2">4</text>
</g>
<g font-size="1.8" fill="#0f0f0f">
<text x="30.5" y="45.4">AUX_IN</text>
<text x="91.4" y="69.5">VLOAD</text>
<text x="76.2" y="84.7">GATE</text>
<text x="47.3" y="100">CTL</text>
<text x="109.2" y="100">STAT</text>
<text x="150.5" y="100">STAT</text>
<text x="151.5" y="102.5">CTL</text>
</g>
<text font-size="1.8" fill="#009600" x="30.5" y="69.5">SOLAR_IN</text>
<g font-size="1.8" fill="#0000c2">
<text x="12.7" y="130.1">KEY</text>
<text x="17.7" y="130.1">VALUES (see</text>
<text x="31.6" y="130.1">README for</text>
<text x="44.6" y="130.1">derivations</text>
<text x="56.4" y="130.1">and</text>
<text x="61.4" y="130.1">sources)</text>
<text x="12.7" y="133.6">Ideal</text>
<text x="12.7" y="137.4">Q1</text>
<text x="16.4" y="137.4">SiS443DN:</text>
<text x="18.5" y="133.6">diode:</text>
<text x="25.4" y="133.6">LTC4412</text>
<text x="27.4" y="137.4">RDS(on)</text>
<text x="34.7" y="133.6">holds</text>
<text x="36.4" y="137.4">&lt;=</text>
<text x="40.7" y="137.4">16</text>
<text x="41" y="133.6">VIN</text>
<text x="44.3" y="137.4">mOhm</text>
<text x="48" y="133.6">VSENSE at</text>
<text x="51.3" y="137.4">at</text>
<text x="54.3" y="137.4">VGS =</text>
<text x="59.3" y="133.6">VFR =</text>
<text x="61.8" y="137.4">-4.5</text>
<text x="66.7" y="133.6">10-32</text>
<text x="67.6" y="137.4">V. LTC4412</text>
<text x="74.3" y="133.6">mV</text>
<text x="78.2" y="133.6">until</text>
<text x="79.7" y="137.4">gate</text>
<text x="83.7" y="133.6">Q1</text>
<text x="85" y="137.4">clamp</text>
<text x="87.4" y="133.6">is</text>
<text x="90.2" y="133.6">fully</text>
<text x="91.9" y="137.4">6.3-7.7</text>
<text x="95.5" y="133.6">on;</text>
<text x="99.6" y="133.6">then</text>
<text x="100.7" y="137.4">V (VIN</text>
<text x="104.9" y="133.6">drop</text>
<text x="108" y="137.4">&gt;=</text>
<text x="110.3" y="133.6">=</text>
<text x="112.3" y="137.4">6.3</text>
<text x="113" y="133.6">I</text>
<text x="114.8" y="133.6">x</text>
<text x="116.5" y="137.4">V).</text>
<text x="117" y="133.6">RDS(on).</text>
<text x="120.2" y="137.4">3</text>
<text x="122.6" y="137.4">A -&gt;</text>
<text x="129.2" y="137.4">&lt;=</text>
<text x="133.5" y="137.4">48</text>
<text x="137.1" y="137.4">mV,</text>
<text x="141.7" y="137.4">&lt;=</text>
<text x="146" y="137.4">0.14</text>
<text x="12.7" y="141.2">D1</text>
<text x="16.4" y="141.2">SS34:</text>
<text x="23" y="141.2">VF &lt;=</text>
<text x="30.6" y="141.2">0.5</text>
<text x="34.8" y="141.2">V at</text>
<text x="40.1" y="141.2">3</text>
<text x="42.5" y="141.2">A, 25</text>
<text x="49" y="141.2">C -&gt;</text>
<text x="55.7" y="141.2">&lt;=</text>
<text x="60" y="141.2">1.5</text>
<text x="64.2" y="141.2">W at</text>
<text x="69.9" y="141.2">3</text>
<text x="72.3" y="141.2">A, about</text>
<text x="81.6" y="141.2">82</text>
<text x="85.2" y="141.2">K</text>
<text x="87.7" y="141.2">rise</text>
<text x="92.3" y="141.2">(55</text>
<text x="96.8" y="141.2">C/W).</text>
<text x="103.5" y="141.2">IR</text>
<text x="106.5" y="141.2">&lt;=</text>
<text x="110.8" y="141.2">0.5</text>
<text x="115" y="141.2">mA</text>
<text x="119" y="141.2">(25</text>
<text x="123.4" y="141.2">C),</text>
<text x="127.3" y="141.2">20</text>
<text x="130.9" y="141.2">mA</text>
<text x="134.8" y="141.2">(100</text>
<text x="12.7" y="148.8">STAT sinks</text>
<text x="12.7" y="145">Solar</text>
<text x="18.8" y="145">input:</text>
<text x="24.1" y="148.8">6-17</text>
<text x="25.4" y="145">LTC4412</text>
<text x="30.5" y="148.8">uA</text>
<text x="33.9" y="148.8">when</text>
<text x="34.7" y="145">VIN</text>
<text x="38.9" y="145">operating</text>
<text x="39.8" y="148.8">the</text>
<text x="43.9" y="148.8">solar</text>
<text x="49" y="145">2.5-28</text>
<text x="49.9" y="148.8">path</text>
<text x="55.2" y="148.8">is</text>
<text x="57.2" y="145">V, abs</text>
<text x="58" y="148.8">off</text>
<text x="61.8" y="148.8">(VLOAD &gt;</text>
<text x="64.5" y="145">max</text>
<text x="69.6" y="145">36</text>
<text x="72.3" y="148.8">SOLAR_IN</text>
<text x="73.2" y="145">V. Panel</text>
<text x="82.3" y="148.8">+</text>
<text x="82.5" y="145">Voc</text>
<text x="85.1" y="148.8">10..32</text>
<text x="87" y="145">must</text>
<text x="92.3" y="148.8">mV).</text>
<text x="92.8" y="145">stay</text>
<text x="97.7" y="148.8">R1</text>
<text x="97.8" y="145">&lt;=</text>
<text x="101.4" y="148.8">470k</text>
<text x="102.1" y="145">22</text>
<text x="105.7" y="145">V. D2</text>
<text x="107.2" y="148.8">-&gt;</text>
<text x="111.5" y="148.8">high</text>
<text x="112.2" y="145">SMAJ24A:</text>
<text x="116.7" y="148.8">&gt;=</text>
<text x="121" y="148.8">2.8</text>
<text x="122.2" y="145">VR 24</text>
<text x="125.2" y="148.8">V, low</text>
<text x="129.4" y="145">V, VC 38.9</text>
<text x="132.4" y="148.8">&lt;=</text>
<text x="136.7" y="148.8">0.5</text>
<text x="140.9" y="148.8">V at</text>
<text x="141.2" y="145">V @ 10.3</text>
<text x="146.2" y="148.8">3.3</text>
<text x="151.6" y="145">A (&gt;</text>
<text x="157.5" y="145">36</text>
<text x="12.7" y="152.6">CTL high</text>
<text x="22.4" y="152.6">(&gt;=</text>
<text x="27.5" y="152.6">0.9</text>
<text x="31.7" y="152.6">V)</text>
<text x="34.8" y="152.6">forces</text>
<text x="41.9" y="152.6">Q1</text>
<text x="45.6" y="152.6">off</text>
<text x="49.3" y="152.6">(e.g.</text>
<text x="54.8" y="152.6">to</text>
<text x="57.9" y="152.6">read</text>
<text x="63.2" y="152.6">panel</text>
<text x="69.6" y="152.6">Voc).</text>
<text x="75.5" y="152.6">R2</text>
<text x="79.2" y="152.6">keeps</text>
<text x="85.7" y="152.6">it</text>
<text x="88.2" y="152.6">low</text>
<text x="92.5" y="152.6">if</text>
<text x="95" y="152.6">the</text>
<text x="99.2" y="152.6">header</text>
<text x="106.8" y="152.6">is</text>
<text x="109.6" y="152.6">open.</text>
<text x="12.7" y="156.4">C3:</text>
<text x="12.7" y="160.2">No</text>
<text x="16.4" y="160.2">load</text>
<text x="17" y="156.4">LTC4412</text>
<text x="21.6" y="160.2">fuse</text>
<text x="26.2" y="156.4">suggests</text>
<text x="26.8" y="160.2">and</text>
<text x="31.4" y="160.2">no</text>
<text x="34.9" y="160.2">panel</text>
<text x="35.7" y="156.4">1-47</text>
<text x="41.3" y="160.2">reverse-polarity</text>
<text x="42.1" y="156.4">uF</text>
<text x="45.5" y="156.4">on</text>
<text x="49" y="156.4">the</text>
<text x="53.1" y="156.4">load;</text>
<text x="58" y="160.2">protection:</text>
<text x="59" y="156.4">electrolytic</text>
<text x="69.4" y="160.2">use</text>
<text x="70.8" y="156.4">ESR damps</text>
<text x="73.9" y="160.2">a</text>
<text x="76.2" y="160.2">keyed</text>
<text x="82.7" y="160.2">panel</text>
<text x="83" y="156.4">the</text>
<text x="87.1" y="156.4">MLCC hot-plug</text>
<text x="89" y="160.2">connector</text>
<text x="99.6" y="160.2">(see</text>
<text x="103.2" y="156.4">ringing</text>
<text x="104.8" y="160.2">README Known</text>
<text x="110.9" y="156.4">the</text>
<text x="115.1" y="156.4">datasheet</text>
<text x="120.6" y="160.2">limitations).</text>
<text x="125.5" y="156.4">warns</text>
<text x="132.1" y="156.4">about.</text>
</g>
</svg>
